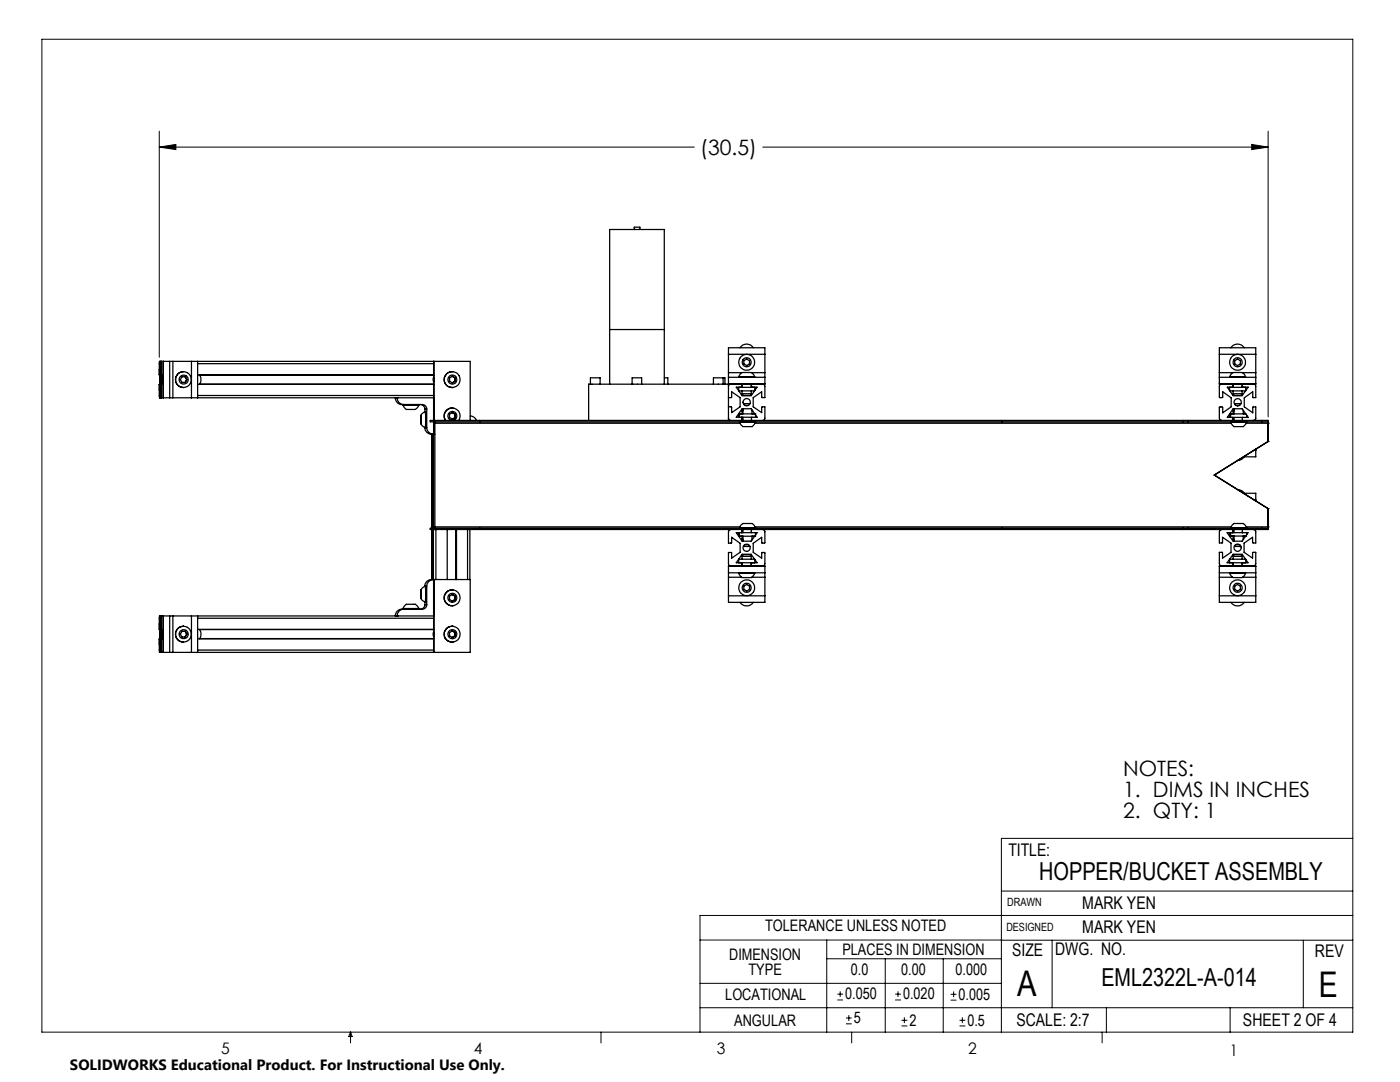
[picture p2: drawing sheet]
<svg xmlns="http://www.w3.org/2000/svg" width="279mm" height="216mm" viewBox="0 0 279 216" stroke-linecap="round" stroke-linejoin="round" font-family="sans-serif">
<g fill="none" stroke="#000" stroke-width=".2">
<path d="M8.4 7.8h261.6v198.2h-261.6zM31.8 29.4l3.3-.6v1zM31.8 26.2v45.1M31.8 29.4h106.8M152.2 29.4h100.9M249.8 28.8l3.3 .6-3.3 .4zM253.1 26.2v57M199.8 177.8h70.2M270 167.3h-70.2v38.7M139.7 187.6h60.2M139.7 196.2h60.1M165 187.6v18.4"/>
<path d="M165 191.3h34.8M167.1 199.5h1.1M167.1 198.4h1.1M167.7 197.8v1.1M176.7 191.3v14.7M178.6 199.5h1.2M178.6 198.4h1.2M179.2 197.8v1.1M188.2 191.3v14.7M189.7 199.6h1.2M189.7 198.4h1.2M190.3 197.8v1.2"/>
<path d="M199.8 187.6h70.2M210 187.6v13.5M260.1 187.6v13.5M270 182.7h-130.3v23.3M70 206v2.1M70 206l.3 .8h-.7zM119.9 206v2.1M139.7 201.1h130.3M168.8 204.3h1.2M168.8 203.1h1.2M169.4 202.6v1.1M170 206v2.1"/>
<path d="M179.9 204.7h1.2M179.9 203.6h1.2M180.5 203v1.2M191.5 204.7h1.2M191.5 203.6h1.2M192.1 203v1.2M220 206v2.1M220.8 201.1v4.9M245.5 201.1v4.9"/>
</g>
<path d="M31.8 29.4l3.3-.6v1zM249.8 28.8l3.3 .6-3.3 .4z" fill="#000"/>
<g fill="none" stroke="#000" stroke-width=".25">
<path d="M126.6 45.8v-.5h1.1v.5M31.8 74.7v.1M31.8 76.7v.1M31.8 74.7v-1l.1 1.2M31.8 74.7h.1M31.8 76.8h.1M31.9 72.7h.2l-.1 1.7h-.1zM31.9 72.1v.1M31.9 72.6v.1M31.9 78.8v.1M31.9 76.7h-.1v2.7h.8M31.9 72.2v.4"/>
<path d="M31.9 74.9l-.1 3v-1.1M31.9 78.9v.5M31.9 77h.1l.1 1.8h-.2zM31.9 78.9h.1M31.9 72.2h.1M31.9 72.6h.1M32 75v1.5zM32 72.6v.1M32 72.1v.1M32 78.8v.1M32 72.2v.4M32 78.9v.5"/>
<path d="M32.1 76.7v1.2l.1-1.2M32.1 74.9v1.8M32.1 74.9h.1M32.1 76.7h.1M32.1 72.1l.1 .5M32.1 74.8v-1.1v1.2M32.2 78.9l-.1 .5M32.2 72.1v7.3M32.4 74.8v1.9zM32.6 72.1v7.3M32.6 72.1h-.8v2.7h.1M32.6 72.1h1.3"/>
<path d="M32.6 79.4h1.3M33.9 72.1h.6M33.9 79.4h.6M33.9 72.1v7.3M34.5 72.1h3.7M34.5 79.4h3.7M34.5 72.1v7.3M36.6 74.2a1.59 1.59 0 0 0-1.6 1.5 1.59 1.59 0 0 0 1.6 1.6M36.9 75.2l.4 .5M37.3 75.7h.1M37.3 75.7l-.3-.5h-.7l-.3 .5 .3 .6h.7M37.3 75.7l-.4 .6"/>
<path d="M38.2 72.1h1.2M38.2 79.4h1.2M38.2 72.1v7.3M39.4 72.1v7.3M39.4 72.1h54.4v11.8M39.4 79.4h47.1M39.4 74.8h47.1M39.4 76.7h47.1M39.4 78.9h47.1M39.4 72.6h47.1M39.8 74.8a1.61 1.61 0 0 1 0 1.9M39.8 76.7h46.7"/>
<path d="M78.9 79.4a1.27 1.27 0 0 0 1.3 1.3h4.1a.9 .9 0 0 1 .9 .9M78.9 79.4h.4M78.9 79.4h.1M79.3 79.4a1.27 1.27 0 0 0 1.3 1.3M79.3 79.4h.1M86.5 75.4v.7M86.5 75.3v.9M86.5 72.1v11.8M86.6 72.1v11.8M90.2 77.3h.1M90.2 74.2h.1M90.2 74.2a1.59 1.59 0 0 0-1.5 1.5 1.59 1.59 0 0 0 1.5 1.6"/>
<path d="M90.3 75.1l-.6 .3v.7l.6 .3 .5-.3M90.3 75.1l.5 .3M90.8 75.4v.7M90.8 75.4h.1M90.8 76.1l-.5 .3M90.8 76.1h.1M117.8 76.7h-.3v7.2M117.8 76.7v-1.3h2v1.3M121.7 76.7v-30.9h10.9v30.9M121.7 65.8h10.9M126.2 76.7v-1.3h1.9v1.3M132.6 75.4h.7v1.3"/>
<path d="M144.3 75.4h-1.9v1.3M144.3 75.4h.4v1.3M144.3 75.4v1.3M145.4 79.3h.6v-1.1l1.7 1.1v1.9l-1.7 1.1v-1.1h-.6M145.4 75.3v1.3M145.4 74.4v.9M145.4 70.7v-1.3h7.2v1.3M145.4 70.7v3.7M145.4 76.6v7.3M145.4 76.6h7.2M145.4 75.3h7.2M145.4 70.7h7.2"/>
<path d="M145.4 74.4h2.6M145.8 76.7l-.3 .1-.1 .3M147.4 75.2l.2-.4a.86 .86 0 0 1 1.1-.5h.3a1.17 1.17 0 0 1 1.6 .9M147.4 77.9v-.6h3.2v.6M147.4 78h3.2M147.4 75.2h3.2M147.4 75.2v.1M147.7 69.4a1.58 1.58 0 0 1 2.7 0M148.1 78.6h1.8M148.1 78.6l.2 .3h1.4l.2-.3M148.1 76.7v.6M148.1 78v.6"/>
<path d="M148.4 72l.6-.4 .6 .4v.6l-.6 .4-.6-.4zM149.9 76.7v.6M149.9 78v.6M150 76.7v.6h1.1l-1.2 1.7h-1.8l-1.2-1.7 1.2-.1M150 74.4h2.6M150.6 75.2v.1M152.2 76.7l.3 .1 .1 .2v2.3h-.6v-1.1l-1.7 1.1v1.9l1.7 1.1v-1.1h.6v2.3l-.4 .4M152.6 76.6l-34.8 .1M152.6 75.3v1.3M152.6 74.4v.9M152.6 70.7v3.7M243.3 75.3v1.3"/>
<path d="M243.3 74.4v.9M243.3 70.7v-1.3h7.3v1.3M243.3 76.6h7.3M243.3 70.7v3.7M243.3 75.3h7.3M243.3 70.7h7.3M243.3 74.4h2.7M243.8 76.7l-.3 .1-.2 .3 .1 2.2h.6v-1.1l1.7 1.2v1.8l-1.7 1.2v-1.2l-.7 .1v2.1l.3 .4 .2 .1M245.4 75.2l.1-.3a1.06 1.06 0 0 1 1.5-.6 1.18 1.18 0 0 1 1.6 .9M245.4 77.9v-.6h3.2v.7h-3.2M245.4 75.2h3.2M245.4 75.2v.1"/>
<path d="M245.6 69.4a1.58 1.58 0 0 1 2.7 0M246.1 76.7l-.1 .6h-1.1l1.2 1.7h1.8l1.2-1.7-1.2-.1M246.1 78.6l.2 .3h1.4l.2-.3M246.1 78.6h1.8M246.1 76.7v.6M246.1 78v.6M246.4 72l.6-.4 .5 .4v.6l-.5 .4-.6-.4zM247.9 78v.6M247.9 76.7v.6M248 74.4h2.6M248.6 75.2v.1M250.2 76.7l.3 .1 .1 .2v2.3h-.6v-1.1l-1.7 1.2v1.8l1.7 1.2v-1.2h.6v2.3l-.4 .4"/>
<path d="M250.6 75.3v1.3M250.6 74.4v.9M250.6 70.7v3.7M80.4 80.9l.2 .3a1.04 1.04 0 0 0 1.3 .5h.3a1.15 1.15 0 0 0 1.4-.8M80.4 80.9h3.2M80.4 80.7v.2M83.6 80.7v.2M83.9 80.7a.97 .97 0 0 1 .9 .9M84 83.4v.7M84 84.1v.3l.1-.3M84 83.4v-.3l.1 .3M84 84.1h.1"/>
<path d="M84 83.4h.1M84 82.8v1.8zM84.1 83.4v.7M84.8 85.3a1.44 1.44 0 0 0 2 1.3M84.8 85.3h.4M84.8 81.6h.4M84.8 81.6v.6M84.8 85.3h.1M84.9 82.1v3.2l-.5-.2-.4-.5M84.9 82.1l-.9 .7M84.9 82.1l.1 .1 .1 .4-.1 2.7M85.2 85.3a1.33 1.33 0 0 0 1.3 1.3"/>
<path d="M85.2 81.6v3.7M86.2 86.6v18.8M86.3 86.6v18.8M86.4 86.6v18.8M86.5 84.2v21.2M86.6 84.2v2.4M86.8 84.2v.3M86.8 84.5v20.6M86.8 84.5h60.9M90.2 83.9a.9 .9 0 0 1-.7-1.4 .9 .9 0 0 1 1.5 0 .9 .9 0 0 1-.6 1.4M90.2 81.4h.1M90.2 81.4a1.57 1.57 0 0 1 1.3 2.5"/>
<path d="M90.2 81.4a1.57 1.57 0 0 0-1.3 2.5M90.3 82.3l.5 .4M90.3 82.3l-.6 .4v.6l.6 .3M90.8 83.3l-.5 .3M90.8 83.3h.1M90.8 82.7h.1M90.8 82.7v.6M93.8 83l.7 .2 .6 .7M95.7 83.9v.3M145.4 83.4l.1 .3 .3 .2M147.4 82.6h.2M147.4 82.6h.1"/>
<path d="M147.4 82.6v.7M147.6 83.3h3.2M147.6 82.6h3.2v.7M147.6 82.6v.7M147.6 84.3l.1 .2a1.21 1.21 0 0 0 1.5 .6 1.24 1.24 0 0 0 1.6-.8M147.6 84.3h3.2M147.6 84.2v.1M148 83.3l.1 .1M148.1 83.8l-.1 .1M148.1 82h.2M148.1 82v.5M148.1 83.3v.6"/>
<path d="M148.3 81.6v.9h-.9M148.3 81.7l-.2 .3M148.3 83.3v.6M148.7 80.9h.7M149.7 80.5l-1.3 .1M150.1 83.3h-.1l.1 .6M150.1 81.8v.7h.5M150.6 82.6h.1M150.6 82.6l-.7-1h-1.8l-1.2 1.7h.7M150.7 84.5h95M150.8 84.2v.1M150.8 82.8l.3 .5h-.3"/>
<path d="M200 83.9v.3M236.1 83.9v.3M237.1 83.9v.3M242.3 94.8l10.8 6.7M245.6 84.3l.3 .4a.92 .92 0 0 0 1.2 .4h.3a1.13 1.13 0 0 0 1.4-.8M245.6 84.3h3.2M245.6 84.2v.1M246 83.3l.1 .6M246 83.3h2M246 83.3h-1.1l1.2-1.7h1.8l1.2 1.7h-1.1M246.1 82h.2M246.1 82v.5"/>
<path d="M246.1 83.3v.6M246.3 81.6v.9h-.9M246.3 83.3v.6M246.3 81.6l-.2 .4M246.6 80.9h.8M247 97.7a1.51 1.51 0 0 1 1.3 .7M247.7 80.5h-1.2l-.1 .2M248 83.3l-.1 .9M248.1 81.8v.7h.5M248.1 98.4h2.5v1.3M248.3 91.2a1.74 1.74 0 0 1-1.3 .7M248.6 82.6h-3v.7h-.2v-.7"/>
<path d="M248.6 82.5v.1M248.7 84.5h4.4M248.8 84.2v.1M248.8 82.9v.4M250.3 89.9h.3M250.3 99.7h.3M250.6 89.9v1.3h-2.5M250.6 89.6v.3M250.6 99.7v.2M251.8 83.9v.3M253 83.9l.1 .6M253 84.2l.1 .3"/>
<path d="M253 83.9h-167.1v.3h167.1M253 83.9v.3M253.1 84.5h.1M253.1 88.1h.1M253.1 84.5v3.6M253.1 88.1l-10.8 6.7M84 118.2v-.3l.1 .3M84 118.2v.7M84 118.9v.3l.1-.3M84 118.2h.1M84 118.9h.1M84 119.5l.9 .7"/>
<path d="M84 117.7v1.8zM84.1 118.2v.7M84.8 116.9a1.27 1.27 0 0 1 1.3-1.3h7.7v14.6h-54.4M84.8 116.9v.1M84.8 116.9h.4M84.9 117l-.4 .2-.5 .5M84.9 117v3.2M84.9 117h.1l.1 .4v2.3l-.1 .4-.1 .1M85.2 116.9v3.7M86.2 105.7v9.9M86.3 105.7v9.9M86.4 105.7v9.9"/>
<path d="M86.5 115.6a1.33 1.33 0 0 0-1.3 1.3M86.5 105.7v24.5M86.6 115.6v14.6M86.8 105.1v.3M86.8 105.1h60.9M87 105.7v9.9M89.3 105.7v9.9M90.2 117.7h.1M90.2 117.7a1.59 1.59 0 0 0-1.5 1.6 1.59 1.59 0 0 0 1.5 1.6M90.3 118.6l-.6 .4v.6l.6 .3M90.3 118.6l.5 .4M90.8 119v.6"/>
<path d="M90.8 119h.1M90.8 119.6l-.5 .3M90.8 119.6h.1M90.9 105.7v9.9M91.1 105.7v9.9M93.3 105.7v9.9M93.8 105.7v9.9M95.7 105.4v.3M145.4 113v1.3M145.4 114.3v.9M145.4 118.9v1.3h7.2v-1.3M145.4 113h7.2"/>
<path d="M145.4 115.2v3.7M145.4 118.9h7.2M145.4 114.3h7.2M145.4 115.2h2.6M145.8 105.7l-.3 .1-.1 .3v2.3l.6-.1v-1.1l1.7 1.2v1.8l-1.7 1.2v-1.1l-.6-.1v2.3l.1 .3 .3 .1M147.4 114.4l.2 .4a.83 .83 0 0 0 1.1 .5 1.63 1.63 0 0 0 1.4-.2l.5-.7M147.4 114.4h3.2M147.4 114.3v.1M147.6 106.3h-.7l1.2 1.7h1.8l.7-1h-.5v.7M147.6 106.3h-.2v.7h.9v1M147.6 106.3v.7h3.2v-.7M147.6 106.3h3.2"/>
<path d="M147.6 105.3l.2-.4a.98 .98 0 0 1 1.1-.4h.4a1.2 1.2 0 0 1 1.5 .8M147.6 105.3h3.2M147.6 105.3v.1M148.1 106.2l-.1 .1M148.1 112.4l-.1-.1h-1.1l1.2-1.7h1.8l1.2 1.7h-1.1l-.1 .1M148.1 105.7v.6M148.1 107.6h.2M148.1 111l.2-.3h1.4l.2 .3M148.1 111h1.8M148.1 107v.6M148.1 111v.6M148.1 112.3v.6"/>
<path d="M148.1 107.6l.2 .2M148.3 105.7v.6M148.4 108.9l.1 .1h1.2M148.4 116.9l.6-.3 .6 .3v.7l-.6 .3-.6-.3zM148.6 108.7h.8M149.9 105.7l.1 .6M149.9 111v.6M149.9 112.3v.6M150 115.2h2.6M150.6 111.6h-3.2v.7h3.2v-.7M150.6 114.3v.1M150.7 105.1h95"/>
<path d="M150.8 105.3v.1M150.8 106.3h.3l-.3 .5M152.2 105.7l.4 .3v2.3h-.6v-1.1l-1.7 1.2v1.8l1.7 1.2v-1.1h.6v2.3l-.4 .3M152.6 113v1.3M152.6 114.3v.9M152.6 115.2v3.7M200 105.4v.3M236.1 105.4v.3M237.1 105.4v.3M243.3 113v1.3M243.3 114.3v.9M243.3 118.9v1.3h7.3v-1.3"/>
<path d="M243.3 113h7.3M243.3 115.2v3.7M243.3 118.9h7.3M243.3 114.3h7.3M243.3 115.2h2.7M243.8 105.7l-.3 .1-.2 .3v2.2h.7v-1.1l1.7 1.2v1.8l-1.7 1.2v-1.1l-.7-.1v2.3l.3 .4h.2M245.4 114.4l.1 .3a1.06 1.06 0 0 0 1.5 .6 1.24 1.24 0 0 0 1.6-.9M245.4 111.6h3.2v.7h-3.2zM245.4 114.4h3.2M245.4 114.3v.1M245.4 107h.9M245.6 105.3l.2-.4a.9 .9 0 0 1 1.1-.4 1.49 1.49 0 0 1 1.5 .2l.4 .6"/>
<path d="M245.6 106.3h-.2v.7M245.6 106.3v.7h3M245.6 105.3h3.2M245.6 105.3v.1M246 106.3h2M246 106.3h-1.1l1.2 1.7h1.8l1.2-1.7h-1.1M246.1 105.7l-.1 .6M246.1 111l.2-.3h1.4l.2 .3M246.1 111h1.8M246.1 107.6h.2M246.1 105.7v.6M246.1 107v.6"/>
<path d="M246.1 111v.6M246.1 112.3v.6M246.3 107v.9l-.2-.3M246.3 105.7v.6M246.4 108.9l.1 .1h1.2M246.4 116.9l.6-.3 .5 .3v.7l-.5 .3-.6-.3zM246.6 108.7h.8M247.9 105.4l.1 .9M247.9 111v.6M247.9 112.3v.6M247.9 112.8l.1 .1M247.9 112.4l1.2-.1-1.2-1.7h-1.8l-1.2 1.7h1.1l.1 .6h-.1"/>
<path d="M248 115.2h2.6M248.1 107h.5M248.1 107v.7M248.6 114.3v.1M248.6 107h.1M248.7 105.1h4.4M248.8 105.3v.1M248.8 106.3v.4M250.2 105.7l.4 .3v2.3h-.6v-1.1l-1.7 1.2v1.8l1.7 1.2v-1.2h.6v2.4l-.4 .3M250.6 113v1.3M250.6 114.3v.9M250.6 115.2v3.7"/>
<path d="M251.8 105.4v.3M253 105.4h-167.1v.3h167.1M253 105.4v.3M253.1 105.1l-.1 .3M253.1 105.1l-.1 .6M253.1 105.1h.1M253.1 101.5h.1M253.1 101.5v3.6M31.8 127.5v.1M31.8 125.5v.1M31.8 125.5v-1.1l.1 1.2-.1 3v-1M31.8 127.6h.1"/>
<path d="M31.8 125.5h.1M31.9 123.5h.2l-.1 1.7h-.1zM31.9 123.4v.1M31.9 129.5v.1M31.9 130.1v.1M31.9 127.5h-.1v2.7h.8M31.9 122.9v.5M31.9 129.6v.5M31.9 127.8h.1l.1 1.7h-.2zM31.9 123.4h.1M31.9 130.1h.1M31.9 129.6h.1"/>
<path d="M32 125.8v1.4zM32 123.4v.1M32 130.1v.1M32 129.5v.1M32 122.9v.5M32 129.6v.5M32.1 127.4v1.2l.1-1.1M32.1 125.6v1.8M32.1 127.4h.1M32.1 125.6h.1M32.1 122.9l.1 .5M32.2 129.7l-.1 .5"/>
<path d="M32.2 125.6l-.1-1.2v1.2M32.2 122.9v7.3M32.4 125.6v1.9zM32.6 122.9v7.3M32.6 122.9h-.8v2.7h.1M32.6 122.9h1.3M32.6 130.2h1.3M33.9 122.9h.6M33.9 130.2h.6M33.9 122.9v7.3M34.5 130.2h3.7M34.5 122.9h3.7"/>
<path d="M34.5 122.9v7.3M36.6 125a1.59 1.59 0 0 0-1.6 1.5 1.59 1.59 0 0 0 1.6 1.6M36.9 126l.4 .5M37.3 126.5h.1M37.3 126.5l-.3-.5h-.7l-.3 .5 .3 .6h.7M37.3 126.5l-.4 .6M38.2 122.9h1.2M38.2 130.2h1.2M38.2 122.9v7.3M39.4 122.9v7.3M39.4 127.5h47.1M39.4 122.9h47.1"/>
<path d="M39.4 125.6h47.1M39.4 129.7h47.1M39.4 123.4h47.1M39.8 125.6a1.61 1.61 0 0 1 0 1.9M39.8 127.4h46.7M39.8 125.6h46.7M78.9 122.9h.1M79.3 122.9h.1M80.4 121.4l.2-.3a1.04 1.04 0 0 1 1.3-.5h.3a1.15 1.15 0 0 1 1.4 .8M80.4 121.4h3.2M80.4 121.4v.2M80.6 121.6a1.27 1.27 0 0 0-1.3 1.3"/>
<path d="M83.6 121.4v.2M84.8 120.6a.97 .97 0 0 1-.9 1M84.8 120.1v.5M84.8 120.6h.4M85.2 120.6a.9 .9 0 0 1-.9 1h-4.1a1.27 1.27 0 0 0-1.3 1.3M86.5 126.2v.7M86.5 126.1v.9M88.9 127.4a1.56 1.56 0 0 0 1.3 .7M90.2 128.1h.1M90.2 125h.1M90.2 120.9h.1M90.2 125a1.61 1.61 0 0 0-1.3 2.4"/>
<path d="M90.3 125.9l.5 .3M90.8 126.2v.7M90.8 126.2h.1M90.8 126.9l-.5 .3M90.8 126.9h.1M90.8 126.2l-.5-.3-.6 .3v.7l.6 .3 .5-.3M147.7 120.2a1.63 1.63 0 0 0 2.7 0M245.6 120.2a1.63 1.63 0 0 0 2.7 0"/>
<circle cx="36.6" cy="75.7" r="1.58"/>
<circle cx="36.6" cy="75.7" r=".91"/>
<circle cx="90.2" cy="75.7" r="1.58"/>
<circle cx="90.3" cy="75.8" r=".91"/>
<circle cx="149" cy="72.3" r=".91"/>
<circle cx="149" cy="72.3" r="1.58"/>
<circle cx="247" cy="72.3" r="1.58"/>
<circle cx="247" cy="72.3" r=".92"/>
<circle cx="149" cy="80.2" r=".74"/>
<circle cx="247" cy="80.3" r=".72"/>
<circle cx="90.2" cy="119.3" r="1.58"/>
<circle cx="90.3" cy="119.3" r=".91"/>
<circle cx="149" cy="117.3" r=".89"/>
<circle cx="149" cy="117.3" r="1.58"/>
<circle cx="149" cy="109.3" r=".73"/>
<circle cx="247" cy="117.3" r="1.58"/>
<circle cx="247" cy="109.3" r=".73"/>
<circle cx="247" cy="117.3" r=".91"/>
<circle cx="36.6" cy="126.5" r="1.58"/>
<circle cx="36.6" cy="126.5" r=".91"/>
<circle cx="90.2" cy="126.5" r="1.59"/>
<circle cx="90.3" cy="126.5" r=".91"/>
</g>
<g font-size="7.1">
<text x="203" y="198.7">A</text>
<text x="263.2" y="198.9">E</text>
</g>
<g font-size="4.9">
<text x="207.4" y="175.7">HOPPER/BUCKET ASSEMBLY</text>
<text x="219.8" y="196.7">EML2322L-A-014</text>
</g>
<g font-size="4.2">
<text x="139.7" y="30.9">(30.5)</text>
<text x="224.2" y="154.8">NOTES:</text>
<text x="224.2" y="158.9">1. DIMS IN INCHES</text>
<text x="224.2" y="163.1">2. QTY: 1</text>
</g>
<g font-size="3.5">
<text x="201.2" y="170.7">TITLE:</text>
<text x="216" y="181.4">MARK YEN</text>
<text x="202" y="190.7">SIZE</text>
<text x="210.6" y="190.6">DWG. NO.</text>
<text x="216" y="186.2">MARK YEN</text>
<text x="262.4" y="190.9">REV</text>
<text x="202.9" y="204.6">SCALE: 2:7</text>
<text x="248.1" y="204.6">SHEET 2 OF 4</text>
</g>
<g font-size="3.2">
<text x="152.7" y="185.7">TOLERANCE UNLESS NOTED</text>
<text x="145.5" y="191.5">DIMENSION</text>
<text x="168.1" y="190.5">PLACES IN DIMENSION</text>
<text x="149.4" y="194.6">TYPE</text>
<text x="169.8" y="194.6">0.0</text>
<text x="179.8" y="194.6">0.00</text>
<text x="190.7" y="194.6">0.000</text>
<text x="144.7" y="199.6">LOCATIONAL</text>
<text x="168.7" y="199.4">0.050</text>
<text x="180.2" y="199.4">0.020</text>
<text x="191.3" y="199.5">0.005</text>
<text x="146.5" y="204.6">ANGULAR</text>
<text x="170.4" y="204.2">5</text>
<text x="181.5" y="204.6">2</text>
<text x="193.1" y="204.6">0.5</text>
<text x="44.2" y="210.4">5</text>
<text x="94.6" y="210.3">4</text>
<text x="143.1" y="210.4">3</text>
<text x="193.2" y="210.3">2</text>
<text x="245.4" y="210.6">1</text>
</g>
<text font-size="3" x="14" y="213.5">SOLIDWORKS Educational Product. For Instructional Use Only.</text>
<g font-size="2.3">
<text x="200.8" y="185.7">DESIGNED</text>
<text x="201" y="180.9">DRAWN</text>
</g>
</svg>
